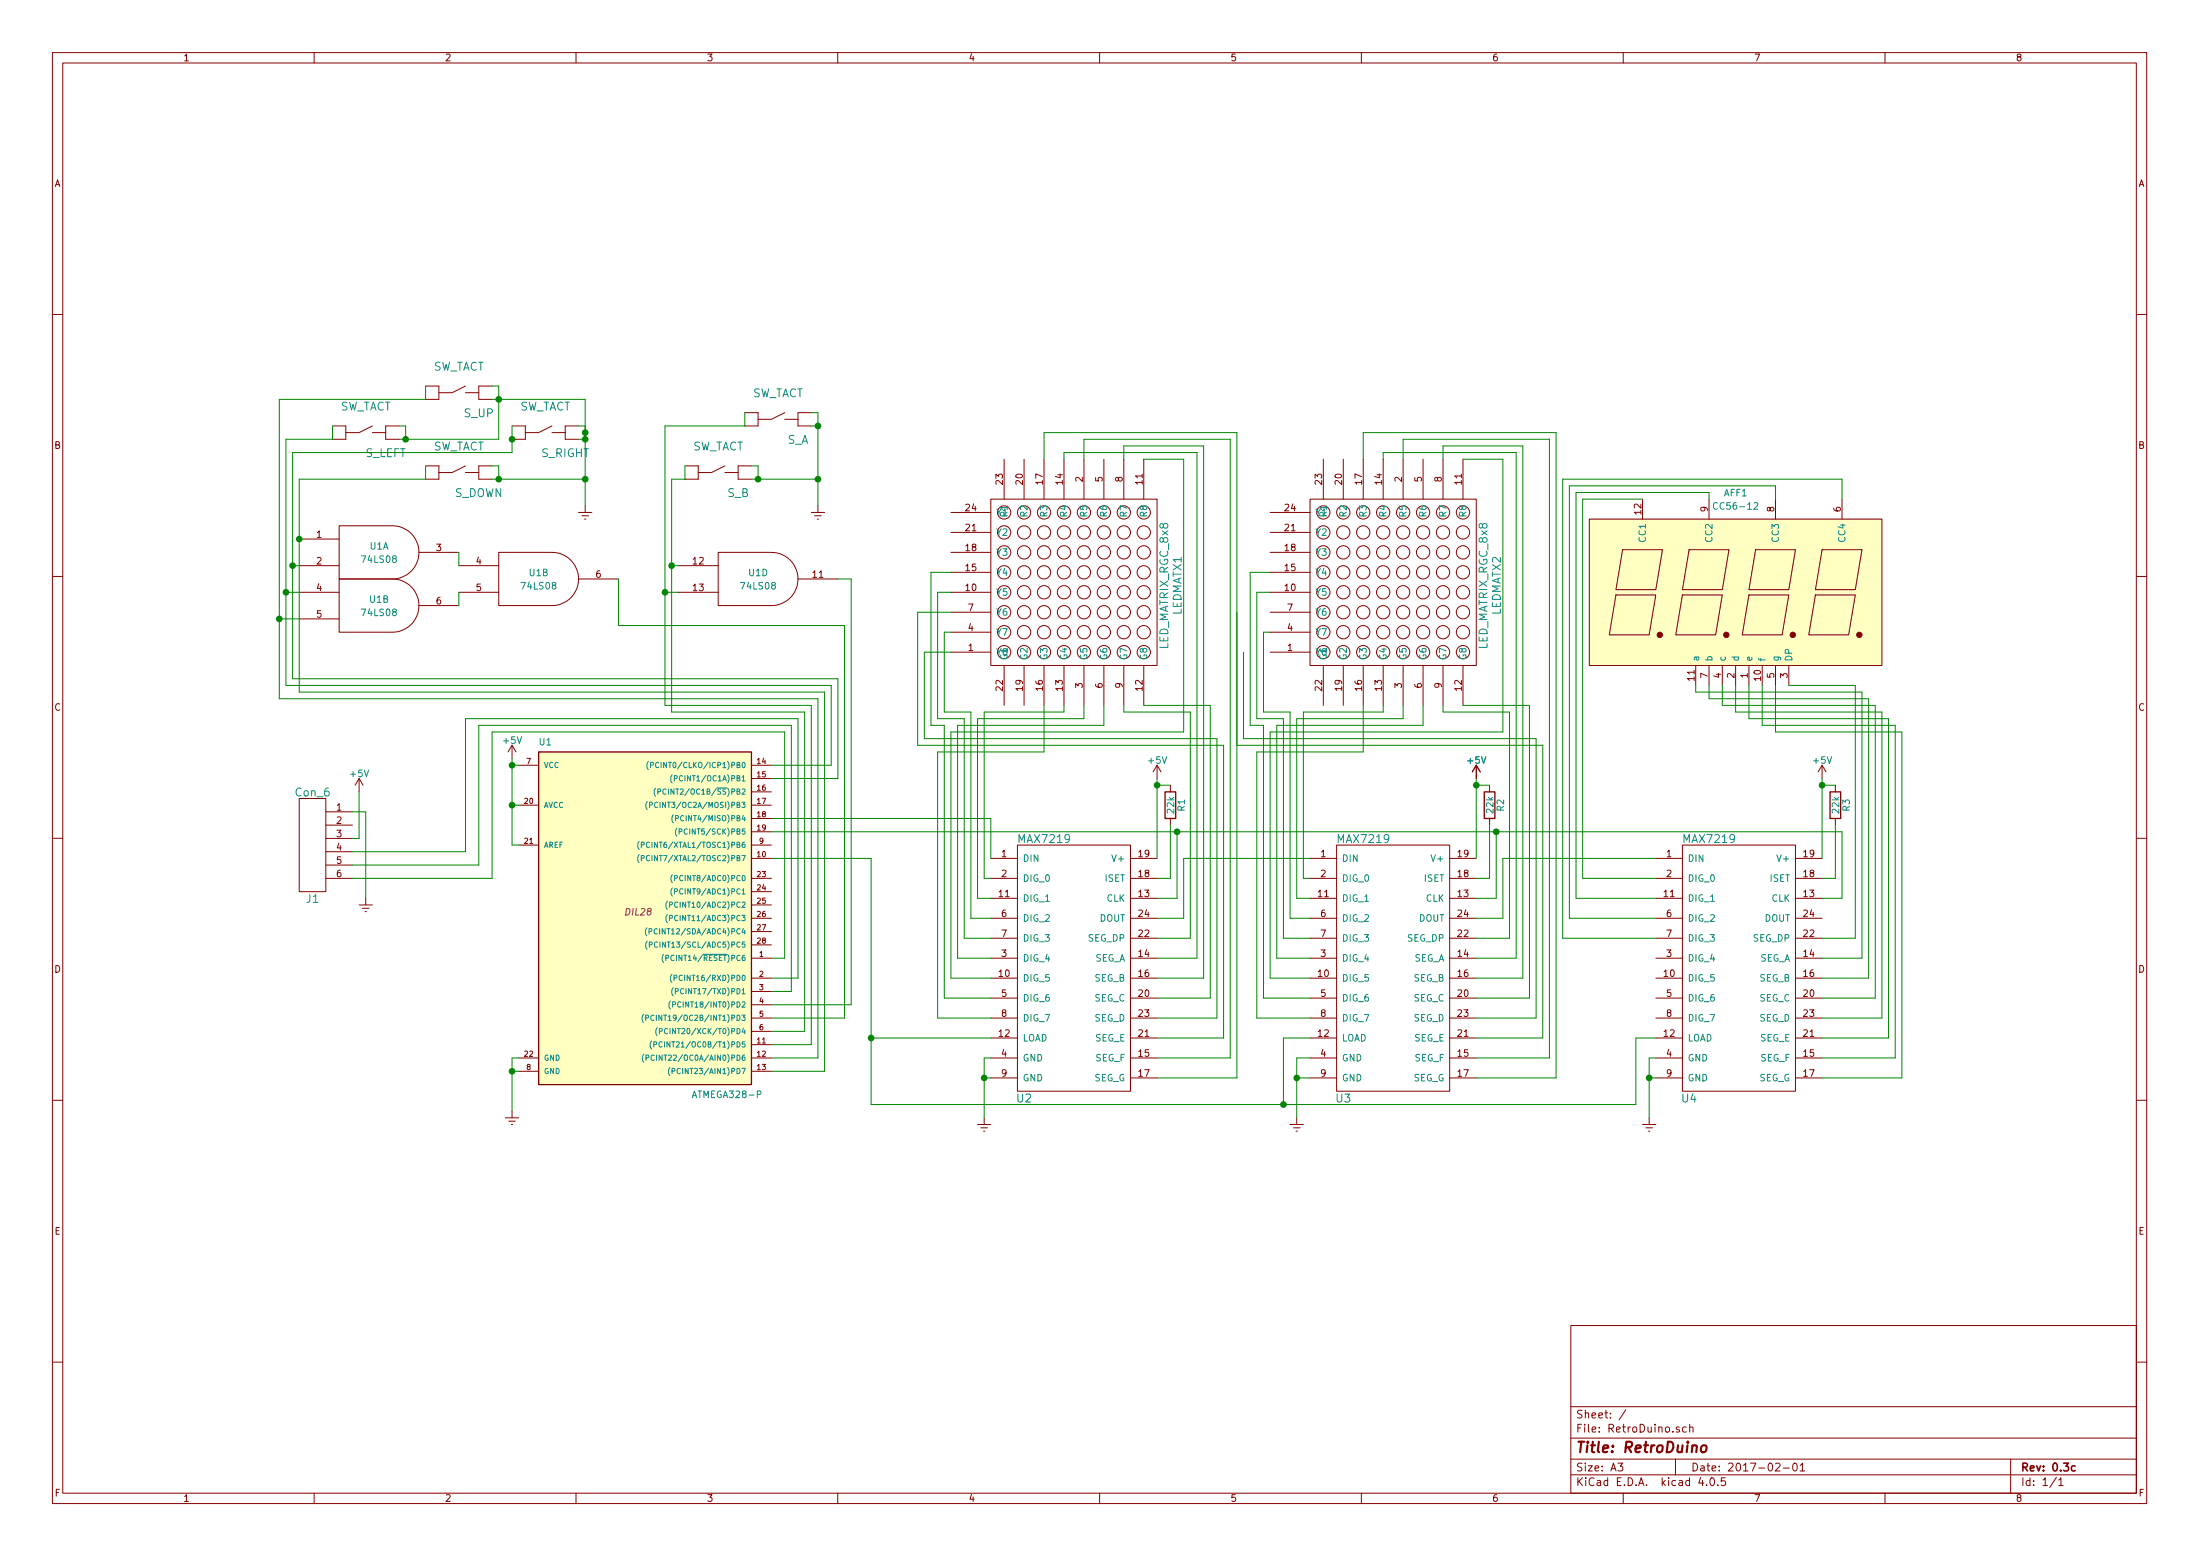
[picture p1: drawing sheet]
<svg xmlns="http://www.w3.org/2000/svg" width="420mm" height="297mm" viewBox="0 0 420 297" stroke-linecap="round" stroke-linejoin="round" font-family="sans-serif">
<g fill="none" stroke="#840000" stroke-width=".19">
<path d="M10 10h400v277h-400zM12 12h396v273.1h-396zM60 10v2M110 10v2M160 10v2M210 10v2M260 10v2M310 10v2M360 10v2M10 60h2M81.3 73.7h2.5v2.5h-2.5M88.9 73.7l-2.5 1.3h-2.6"/>
<path d="M88.9 75h2.5M94 73.7h-2.6v2.5h2.6M142.2 78.8h2.6v2.5h-2.6M149.9 78.8l-2.6 1.2h-2.5M154.9 78.8h-2.5v2.5h2.5M408 60h2M63.5 81.3h2.5v2.6h-2.5M71.1 81.3l-2.5 1.3h-2.6M71.1 82.6h2.6M76.2 81.3h-2.5v2.6h2.5M81.3 88.9h2.5v2.6h-2.5M88.9 88.9l-2.5 1.3h-2.6"/>
<path d="M88.9 90.2h2.5M94 88.9h-2.6v2.6h2.6M97.8 81.3h2.5v2.6h-2.5M105.4 81.3l-2.5 1.3h-2.6M105.4 82.6h2.5M110.5 97.8h2.5M110.5 81.3h-2.6v2.6h2.6M111.1 98.5h1.3M111.6 99.1h.3M111.8 96.6v1.2M130.8 88.9h2.5v2.6h-2.5M138.4 88.9l-2.5 1.3h-2.6"/>
<path d="M138.4 90.2h2.6M143.5 88.9h-2.5v2.6h2.5M149.9 80h2.5M154.9 97.8h2.6M155.6 98.5h1.2M156.1 99.1h.2M156.2 96.6v1.2M181.6 97.8h7.6M189.2 95.3h31.8v31.7h-31.8zM191.8 87.7v7.6M195.6 87.7v7.6M199.4 87.7v7.6"/>
<path d="M203.2 87.7v7.6M207 87.7v7.6M210.8 87.7v7.6M214.6 87.7v7.6M218.4 87.7v7.6M242.6 97.8h7.6M250.2 95.3h31.7v31.7h-31.7zM252.7 87.7v7.6M256.5 87.7v7.6M260.3 87.7v7.6M264.2 87.7v7.6M268 87.7v7.6"/>
<path d="M271.8 87.7v7.6M275.6 87.7v7.6M279.4 87.7v7.6M303.5 99.1h55.9v27.9h-55.9zM313.7 95.3v3.8M326.4 95.3v3.8M339.1 95.3v3.8M351.8 95.3v3.8M10 110h2M57.1 113.1h7.7M57.1 102.9h7.7M57.1 108h7.7"/>
<path d="M57.1 118.1h7.7M74.9 100.4h-10.1v10.1h10.1h-10.1v10.2h10.1M75 100.4a5.1 5.1 0 0 1 5 5 5.1 5.1 0 0 1-5 5.1 5.1 5.1 0 0 1 5 5.1 5.1 5.1 0 0 1-5 5.1M80 105.4h7.6M80 115.6h7.6M87.6 113.1h7.6M87.6 108h7.6M105.4 105.4h-10.2v10.2h10.2M105.5 105.4a5.1 5.1 0 0 1 5 5.1 5.1 5.1 0 0 1-5 5.1M110.5 110.5h7.6M129.5 113.1h7.7M129.5 108h7.7"/>
<path d="M147.3 105.4h-10.1v10.2h10.1M147.4 105.4a5.1 5.1 0 0 1 5 5.1 5.1 5.1 0 0 1-5 5.1M152.4 110.5h7.6M181.6 116.9h7.6M181.6 113.1h7.6M181.6 101.6h7.6M181.6 109.3h7.6M181.6 105.4h7.6M242.6 116.9h7.6M242.6 113.1h7.6M242.6 101.6h7.6M242.6 109.3h7.6"/>
<path d="M242.6 105.4h7.6M308.6 113.6h7.6l-1.2 7.6h-7.7zM309.9 104.9h7.6l-1.3 7.7h-7.6zM321.3 113.6h7.6l-1.2 7.6h-7.7zM322.6 104.9h7.6l-1.3 7.7h-7.6zM334 113.6h7.6l-1.2 7.6h-7.7zM335.3 104.9h7.6l-1.3 7.7h-7.6zM346.7 113.6h7.6l-1.2 7.6h-7.7zM348 104.9h7.6l-1.3 7.7h-7.6zM408 110h2M181.6 124.5h7.6M181.6 120.7h7.6"/>
<path d="M191.8 127v7.7M195.6 127v7.7M199.4 127v7.7M203.2 127v7.7M207 127v7.7M210.8 127v7.7M214.6 127v7.7M218.4 127v7.7M242.6 124.5h7.6M242.6 120.7h7.6M252.7 127v7.7M256.5 127v7.7"/>
<path d="M260.3 127v7.7M264.2 127v7.7M268 127v7.7M271.8 127v7.7M275.6 127v7.7M279.4 127v7.7M323.8 127v3.8M326.4 127v3.8M328.9 127v3.8M331.5 127v3.8M334 127v3.8M336.5 127v3.8"/>
<path d="M339.1 127v3.8M341.6 127v3.8M57.1 152.4h5.1v17.8h-5.1zM62.2 155h5.1M62.2 157.5h5.1M68.6 148.6l-.8 1.3M68.6 148.6v2.6M68.6 148.6l.7 1.3M97.8 142.3v2.5M97.8 142.3l-.8 1.2M97.8 142.3l.8 1.2M99.1 146.1h3.8"/>
<path d="M99.1 153.7h3.8M143.5 146.1h3.8M143.5 153.7h3.8M143.5 148.6h3.8M143.5 151.2h3.8M143.5 156.2h3.8M143.5 158.8h3.8M221 146.1l-.8 1.3M221 146.1v2.5M221 146.1l.7 1.3M223.5 149.9v1.3M223.5 156.2v1.3"/>
<path d="M281.9 146.1l-.7 1.3M281.9 146.1v2.5M281.9 146.1l.8 1.3M284.5 149.9v1.3M284.5 156.2v1.3M348 146.1l-.8 1.3M348 146.1v2.5M348 146.1l.7 1.3M350.5 149.9v1.3M350.5 156.2v1.3M10 160h2M62.2 160.1h5.1"/>
<path d="M62.2 167.7h5.1M62.2 162.6h5.1M62.2 165.1h5.1M68.6 172.8h2.5M69.2 173.4h1.3M69.7 174h.3M69.8 171.5v1.3M99.1 161.3h3.8M143.5 163.9h3.8M143.5 167.7h3.8M143.5 175.3h3.8M143.5 161.3h3.8"/>
<path d="M143.5 170.2h3.8M143.5 172.8h3.8M143.5 177.8h3.8M189.2 163.9h5.1M189.2 167.7h5.1M189.2 175.3h5.1M189.2 179.1h5.1M189.2 171.5h5.1M194.3 161.3h21.6v47h-21.6zM215.9 163.9h5.1M215.9 167.7h5.1M215.9 175.3h5.1"/>
<path d="M215.9 179.1h5.1M215.9 171.5h5.1M250.2 163.9h5.1M250.2 167.7h5.1M250.2 175.3h5.1M250.2 179.1h5.1M250.2 171.5h5.1M255.3 161.3h21.6v47h-21.6zM276.9 163.9h5M276.9 167.7h5M276.9 175.3h5M276.9 179.1h5"/>
<path d="M276.9 171.5h5M316.2 163.9h5.1M316.2 167.7h5.1M316.2 175.3h5.1M316.2 179.1h5.1M316.2 171.5h5.1M321.3 161.3h21.6v47h-21.6zM342.9 163.9h5.1M342.9 167.7h5.1M342.9 175.3h5.1M342.9 179.1h5.1M342.9 171.5h5.1"/>
<path d="M408 160h2M143.5 182.9h3.8M143.5 194.3h3.8M143.5 186.7h3.8M143.5 189.3h3.8M143.5 191.8h3.8M143.5 196.9h3.8M143.5 199.4h3.8M143.5 180.4h3.8M189.2 182.9h5.1M189.2 190.5h5.1M189.2 194.3h5.1"/>
<path d="M189.2 186.7h5.1M189.2 198.2h5.1M215.9 182.9h5.1M215.9 190.5h5.1M215.9 194.3h5.1M215.9 186.7h5.1M215.9 198.2h5.1M250.2 182.9h5.1M250.2 190.5h5.1M250.2 194.3h5.1M250.2 186.7h5.1M250.2 198.2h5.1"/>
<path d="M276.9 182.9h5M276.9 190.5h5M276.9 194.3h5M276.9 186.7h5M276.9 198.2h5M316.2 182.9h5.1M316.2 190.5h5.1M316.2 194.3h5.1M316.2 186.7h5.1M316.2 198.2h5.1M342.9 182.9h5.1M342.9 190.5h5.1"/>
<path d="M342.9 194.3h5.1M342.9 186.7h5.1M342.9 198.2h5.1M10 210h2M96.5 213.4h2.6M97.2 214h1.2M97.7 214.7h.2M97.8 212.1v1.3M99.1 202h3.8M99.1 204.5h3.8M143.5 202h3.8M143.5 204.5h3.8"/>
<path d="M186.7 214.7h2.5M187.3 215.3h1.3M187.8 215.9h.3M188 213.4v1.3M189.2 202h5.1M189.2 205.8h5.1M215.9 202h5.1M215.9 205.8h5.1M246.4 214.7h2.5M247 215.3h1.3M247.5 215.9h.3M247.6 213.4v1.3"/>
<path d="M250.2 202h5.1M250.2 205.8h5.1M276.9 202h5M276.9 205.8h5M313.7 214.7h2.5M314.3 215.3h1.3M314.8 215.9h.3M315 213.4v1.3M316.2 202h5.1M316.2 205.8h5.1M342.9 202h5.1M342.9 205.8h5.1"/>
<path d="M408 210h2M300 253h108v32.1h-108zM10 260h2M300 278.5h108M300 274.5h108M300 268.5h108M309 279.3h.9l-.5 .6 .5 .1v.7l-.2 .1-.7-.1M310.5 269.1l-1.3 2M320 278.5v3M320.7 272.5a.37 .37 0 0 0-.6 .1l.1 .2 .5 .2 .1 .1-.3 .3-.4-.1M322 272.5l-.4-.1-.3 .3 .1 .6 .2 .1 .4-.1M322.7 272.5l.2-.1 .4 .1v.9"/>
<path d="M322.7 271.9v1.5M339.1 279.5l.6-.2 .3 .4-1 1.1h1M342.5 279.5l.2-.2a.81 .81 0 0 1 .6 .6 .81 .81 0 0 1-.3 .8l-.1 .1a.79 .79 0 0 1-.4-1.3zM343.8 279.7l.4-.4v1.5M384 278.5v6.6M408 260h2M60 285.1v1.9M110 285.1v1.9M160 285.1v1.9M210 285.1v1.9M260 285.1v1.9M300 281.5h108"/>
<path d="M310 285.1v1.9M324.8 282l-.4 1.1h1M325.9 283.5v.1M326.7 282.3l.2-.2a.81 .81 0 0 1 .6 .6 .81 .81 0 0 1-.3 .8l-.1 .1a.79 .79 0 0 1-.4-1.3zM328.1 283.5v.1M329.5 282.1h-.7l-.1 .7 .2-.1h.5l.2 .3-.1 .5-.2 .1-.6-.1M340.6 280.2h1.1M343.8 280.8h.9M360 285.1v1.9M392.7 282l-1.2 2M393.2 282.5l.4-.4v1.5M393.2 283.6h.8"/>
<circle cx="191.8" cy="97.8" r="1.27"/>
<circle cx="195.6" cy="97.8" r="1.27"/>
<circle cx="199.4" cy="97.8" r="1.27"/>
<circle cx="203.2" cy="97.8" r="1.27"/>
<circle cx="207" cy="97.8" r="1.27"/>
<circle cx="210.8" cy="97.8" r="1.27"/>
<circle cx="214.6" cy="97.8" r="1.27"/>
<circle cx="218.4" cy="97.8" r="1.27"/>
<circle cx="252.7" cy="97.8" r="1.27"/>
<circle cx="256.5" cy="97.8" r="1.27"/>
<circle cx="260.4" cy="97.8" r="1.27"/>
<circle cx="264.2" cy="97.8" r="1.27"/>
<circle cx="268" cy="97.8" r="1.27"/>
<circle cx="271.8" cy="97.8" r="1.27"/>
<circle cx="275.6" cy="97.8" r="1.27"/>
<circle cx="279.4" cy="97.8" r="1.27"/>
<circle cx="191.8" cy="101.6" r="1.27"/>
<circle cx="191.8" cy="105.4" r="1.27"/>
<circle cx="191.8" cy="116.9" r="1.27"/>
<circle cx="191.8" cy="113.1" r="1.27"/>
<circle cx="191.8" cy="109.3" r="1.27"/>
<circle cx="195.6" cy="113.1" r="1.27"/>
<circle cx="195.6" cy="109.3" r="1.27"/>
<circle cx="195.6" cy="105.4" r="1.27"/>
<circle cx="195.6" cy="116.9" r="1.27"/>
<circle cx="195.6" cy="101.6" r="1.27"/>
<circle cx="199.4" cy="101.6" r="1.27"/>
<circle cx="199.4" cy="116.9" r="1.27"/>
<circle cx="199.4" cy="113.1" r="1.27"/>
<circle cx="199.4" cy="105.4" r="1.27"/>
<circle cx="199.4" cy="109.3" r="1.27"/>
<circle cx="203.2" cy="113.1" r="1.27"/>
<circle cx="203.2" cy="109.3" r="1.27"/>
<circle cx="203.2" cy="101.6" r="1.27"/>
<circle cx="203.2" cy="105.4" r="1.27"/>
<circle cx="203.2" cy="116.9" r="1.27"/>
<circle cx="207" cy="116.9" r="1.27"/>
<circle cx="207" cy="109.3" r="1.27"/>
<circle cx="207" cy="101.6" r="1.27"/>
<circle cx="207" cy="105.4" r="1.27"/>
<circle cx="207" cy="113.1" r="1.27"/>
<circle cx="210.8" cy="105.4" r="1.27"/>
<circle cx="210.8" cy="116.9" r="1.27"/>
<circle cx="210.8" cy="113.1" r="1.27"/>
<circle cx="210.8" cy="109.3" r="1.27"/>
<circle cx="210.8" cy="101.6" r="1.27"/>
<circle cx="214.6" cy="109.3" r="1.27"/>
<circle cx="214.6" cy="105.4" r="1.27"/>
<circle cx="214.6" cy="113.1" r="1.27"/>
<circle cx="214.6" cy="116.9" r="1.27"/>
<circle cx="214.6" cy="101.6" r="1.27"/>
<circle cx="218.4" cy="101.6" r="1.27"/>
<circle cx="218.4" cy="109.3" r="1.27"/>
<circle cx="218.4" cy="105.4" r="1.27"/>
<circle cx="218.4" cy="113.1" r="1.27"/>
<circle cx="218.4" cy="116.9" r="1.27"/>
<circle cx="252.7" cy="105.4" r="1.27"/>
<circle cx="252.7" cy="116.9" r="1.27"/>
<circle cx="252.7" cy="109.3" r="1.27"/>
<circle cx="252.7" cy="101.6" r="1.27"/>
<circle cx="252.7" cy="113.1" r="1.27"/>
<circle cx="256.5" cy="113.1" r="1.27"/>
<circle cx="256.5" cy="116.9" r="1.27"/>
<circle cx="256.5" cy="109.3" r="1.27"/>
<circle cx="256.5" cy="105.4" r="1.27"/>
<circle cx="256.5" cy="101.6" r="1.27"/>
<circle cx="260.4" cy="116.9" r="1.27"/>
<circle cx="260.4" cy="113.1" r="1.27"/>
<circle cx="260.4" cy="109.3" r="1.27"/>
<circle cx="260.4" cy="101.6" r="1.27"/>
<circle cx="260.4" cy="105.4" r="1.27"/>
<circle cx="264.2" cy="116.9" r="1.27"/>
<circle cx="264.2" cy="105.4" r="1.27"/>
<circle cx="264.2" cy="113.1" r="1.27"/>
<circle cx="264.2" cy="101.6" r="1.27"/>
<circle cx="264.2" cy="109.3" r="1.27"/>
<circle cx="268" cy="116.9" r="1.27"/>
<circle cx="268" cy="109.3" r="1.27"/>
<circle cx="268" cy="113.1" r="1.27"/>
<circle cx="268" cy="105.4" r="1.27"/>
<circle cx="268" cy="101.6" r="1.27"/>
<circle cx="271.8" cy="101.6" r="1.27"/>
<circle cx="271.8" cy="113.1" r="1.27"/>
<circle cx="271.8" cy="116.9" r="1.27"/>
<circle cx="271.8" cy="105.4" r="1.27"/>
<circle cx="271.8" cy="109.3" r="1.27"/>
<circle cx="275.6" cy="105.4" r="1.27"/>
<circle cx="275.6" cy="101.6" r="1.27"/>
<circle cx="275.6" cy="116.9" r="1.27"/>
<circle cx="275.6" cy="113.1" r="1.27"/>
<circle cx="275.6" cy="109.3" r="1.27"/>
<circle cx="279.4" cy="101.6" r="1.27"/>
<circle cx="279.4" cy="113.1" r="1.27"/>
<circle cx="279.4" cy="116.9" r="1.27"/>
<circle cx="279.4" cy="105.4" r="1.27"/>
<circle cx="279.4" cy="109.3" r="1.27"/>
<circle cx="191.8" cy="124.5" r="1.27"/>
<circle cx="191.8" cy="120.7" r="1.27"/>
<circle cx="195.6" cy="120.7" r="1.27"/>
<circle cx="199.4" cy="120.7" r="1.27"/>
<circle cx="203.2" cy="120.7" r="1.27"/>
<circle cx="207" cy="120.7" r="1.27"/>
<circle cx="210.8" cy="120.7" r="1.27"/>
<circle cx="214.6" cy="120.7" r="1.27"/>
<circle cx="218.4" cy="120.7" r="1.27"/>
<circle cx="252.7" cy="120.7" r="1.27"/>
<circle cx="252.7" cy="124.5" r="1.27"/>
<circle cx="256.5" cy="120.7" r="1.27"/>
<circle cx="260.4" cy="120.7" r="1.27"/>
<circle cx="264.2" cy="120.7" r="1.27"/>
<circle cx="268" cy="120.7" r="1.27"/>
<circle cx="271.8" cy="120.7" r="1.27"/>
<circle cx="275.6" cy="120.7" r="1.27"/>
<circle cx="279.4" cy="120.7" r="1.27"/>
</g>
<path d="M396.3 279.9l-.4-.1-.3 .3 .1 .6 .2 .1 .4-.1" fill="none" stroke="#840000" stroke-width=".3"/>
<path d="M325 276.1l.3-.2 .5 .1 .1 .3v.5a.54 .54 0 0 1-.6 .4 .54 .54 0 0 1-.5-.4z" fill="none" stroke="#840000" stroke-width=".41"/>
<g fill="#ffffc2" stroke="#ffffc2" stroke-width=".19">
<path d="M102.9 143.5h40.6v63.5h-40.6z"/>
<path d="M303.5 99.1h55.9v27.9h-55.9z"/>
</g>
<path d="M102.9 143.5h40.6v63.5h-40.6zM222.5 151.2h2v5h-2zM283.5 151.2h2v5h-2zM349.5 151.2h2v5h-2z" fill="none" stroke="#840000" stroke-width=".25"/>
<g fill="none" stroke="#008484" stroke-width=".19">
<path d="M190.4 97.1l.4 .7 .4-.7M251.3 97.1l.4 .7 .5-.7M328 96a.61 .61 0 0 0-.8 .5 .61 .61 0 0 0 .6 .7l.2-.1M335 96l.5-.1 .2 .4-.8 .9h.8M190.4 123.8l.4 .7 .4-.7M251.3 123.8l.4 .7 .5-.7M123.6 153a1.2 1.2 0 0 0 0 1.5M123.8 145.4a1.2 1.2 0 0 0 0 1.5M124 153.7l.5-.1v-.4l-.5-.1v1.1M124.2 146.1l.5-.1v-.4l-.5-.1v1M125.2 150.5a1.2 1.2 0 0 0 0 1.5M125.6 153.2a.44 .44 0 0 0-.6 .5 .44 .44 0 0 0 .6 .4"/>
<path d="M125.6 151.1h.5v-.4l-.5-.1v1M125.8 145.6a.44 .44 0 0 0-.6 .4 .44 .44 0 0 0 .6 .4M127.2 150.7a.44 .44 0 0 0-.6 .4 .44 .44 0 0 0 .6 .4M128.4 147.9a1.2 1.2 0 0 0 0 1.6M128.6 155.5a1.2 1.2 0 0 0 0 1.6M128.8 148.6h.5v-.5h-.5v1M129 156.2h.5v-.5h-.5v1M129.3 158.1a1.2 1.2 0 0 0 0 1.5M129.7 158.8l.5-.1v-.4l-.5-.1v1M122.1 160.6a1.2 1.2 0 0 0 0 1.6M122.1 163.2a1.2 1.2 0 0 0 0 1.5M122.5 161.3h.5v-.5h-.5v1"/>
<path d="M122.5 163.8h.5v-.4l-.5-.1v1M123.5 177.1a1.2 1.2 0 0 0 0 1.6M123.6 179.7a1.2 1.2 0 0 0 0 1.5M124 177.8h.4v-.5h-.4v1M125.5 177.4a.44 .44 0 0 0-.6 .4 .44 .44 0 0 0 .6 .4M125.6 179.9a.44 .44 0 0 0-.6 .4 .44 .44 0 0 0 .6 .4M127.5 172a1.2 1.2 0 0 0 0 1.6M127.5 174.6a1.2 1.2 0 0 0 0 1.5M127.9 172.7h.4v-.5h-.4v1M127.9 175.3l.4-.1v-.4l-.4-.1v1.1M128.4 167a1.2 1.2 0 0 0 0 1.5M128.4 169.5a1.2 1.2 0 0 0 0 1.6"/>
<path d="M128.8 167.7l.5-.1v-.4l-.5-.1v1M128.8 170.2l.5-.1v-.4h-.5v1M122.9 193.6a1.2 1.2 0 0 0 0 1.6M123.3 194.3h.5v-.5h-.5v1M124 180.4l.5-.1v-.4l-.5-.1v1M124.5 198.7a1.2 1.2 0 0 0 0 1.6M124.9 199.4h.4v-.5h-.4v1M124.9 193.9a.44 .44 0 0 0-.6 .4 .44 .44 0 0 0 .6 .4M125.5 196.2a1.2 1.2 0 0 0 0 1.5M125.9 196.9l.5-.1v-.4l-.5-.1v1M126.4 199a.44 .44 0 0 0-.6 .4 .44 .44 0 0 0 .6 .4M126.7 182.2a1.2 1.2 0 0 0 0 1.6"/>
<path d="M127.2 182.9l.4-.1v-.4h-.4v1M127.5 196.4a.44 .44 0 0 0-.6 .4 .44 .44 0 0 0 .6 .4M128 191.1a1.2 1.2 0 0 0 0 1.5M128.3 186a1.2 1.2 0 0 0 0 1.6M128.4 191.8l.5-.1v-.4l-.5-.1v1.1M128.6 188.6a1.2 1.2 0 0 0 0 1.5M128.7 186.7h.5v-.5h-.5v1M129 189.2h.5v-.4l-.5-.1v1M134.2 182.2h4.6M123 201.3a1.2 1.2 0 0 0 0 1.5M123.4 201.9h.5v-.4l-.5-.1v1M124.9 201.5a.44 .44 0 0 0-.6 .4 .44 .44 0 0 0 .6 .4"/>
<path d="M127.9 203.8a1.2 1.2 0 0 0 0 1.5M128.3 204.5l.5-.1v-.4l-.5-.1v1.1"/>
</g>
<g fill="#840000" stroke="#840000" stroke-width=".19">
<circle cx="317" cy="121.2" r=".51"/>
<circle cx="329.7" cy="121.2" r=".51"/>
<circle cx="342.4" cy="121.2" r=".51"/>
<circle cx="355.1" cy="121.2" r=".51"/>
</g>
<g fill="none" stroke="#008400" stroke-width=".19">
<path d="M81.3 73.7v2.5h-28v57.2h102.9v68.6h-8.9M94 73.7h1.2v10.2h-19M94 76.2h17.8v20.4M142.2 78.8v2.5h-15.2v53.4h27.9v64.7h-7.6M154.9 78.8h1.3v17.8M63.5 81.3v2.6h-8.9v46.9h104.1v15.3h-11.4M76.2 81.3h1.3v2.6M81.3 88.9v2.6h-24.2v40.6h100.4v72.4h-10.2M94 91.5h17.8M94 88.9h1.2v2.6M97.8 81.3v5.1h-41.9v43.2h104.1v19h-12.7M110.5 83.9h1.3"/>
<path d="M110.5 81.3h1.3M130.8 88.9v2.6h-2.5v44.4h25.4v61h-6.4M143.5 91.5h12.7M143.5 88.9h1.3v2.6M154.9 81.3h1.3M199.4 87.7v-5.1h36.8v123.2h-15.2M203.2 87.7v-1.3h25.4v96.5h-7.6M207 87.7v-3.8h27.9v118.1h-13.9M214.6 87.7v-2.6h15.3v101.6h-8.9M218.4 87.7h7.7v52h-44.5v47h7.6M260.3 87.7v-5.1h36.9v123.2h-15.3M264.2 87.7v-1.3h25.4v96.5h-7.7"/>
<path d="M268 87.7v-3.8h27.9v118.1h-14M275.6 87.7v-2.6h15.2v101.6h-8.9M279.4 87.7h7.6v52h-44.4v47h7.6M313.7 95.3h-11.4v72.4h13.9M326.4 95.3v-1.3h-25.4v77.5h15.2M339.1 95.3v-2.6h-39.4v82.6h16.5M351.8 95.3v-3.8h-53.4v87.6h17.8M53.3 118.1h3.8M54.6 113.1h2.5M55.9 108h1.2M87.6 105.4v2.6M87.6 113.1v2.5"/>
<path d="M118.1 110.5v8.9h43.2v74.9h-14M127 113.1h2.5M128.3 108h1.2M160 110.5h2.6v81.3h-15.3M181.6 113.1h-2.5v24.1h5v41.9h5.1M181.6 109.3h-3.8v29.2h2.5v52h8.9M181.6 116.9h-6.3v25.4h58.4v55.9h-12.7M242.6 113.1h-2.6v24.1h5.1v41.9h5.1M242.6 109.3h-3.8v29.2h2.5v52h8.9M181.6 124.5h-5.1v16.5h55.9v53.3h-11.4M181.6 120.7h-1.3v15.2h5.1v39.4h3.8M199.4 134.7v8.8h-20.3v50.8h10.1"/>
<path d="M203.2 134.7v1.2h-15.2v31.8h1.2M207 134.7v2.5h-20.3v34.3h2.5M210.8 134.7v3.8h-27.9v44.4h6.3M214.6 134.7v1.2h12.7v43.2h-6.3M218.4 134.7h12.7v55.8h-10.1M237.5 124.5v16.5h55.9v53.3h-11.5M242.6 120.7h-1.3v15.2h5.1v39.4h3.8M260.3 134.7v8.8h-20.3v50.8h10.2M264.2 134.7v1.2h-15.3v31.8h1.3M268 134.7v2.5h-20.4v34.3h2.6M271.8 134.7v3.8h-28v44.4h6.4M275.6 134.7v1.2h12.7v43.2h-6.4"/>
<path d="M279.4 134.7h12.7v55.8h-10.2M323.8 130.8v1.3h31.8v50.8h-7.6M326.4 130.8v2.6h30.5v53.3h-8.9M328.9 130.8v3.9h29.2v55.8h-10.1M331.5 130.8v5.1h27.9v58.4h-11.4M334 130.8v6.4h26.7v61h-12.7M336.5 130.8v7.7h25.4v63.5h-13.9M339.1 130.8v8.9h24.1v66.1h-15.2M341.6 130.8h12.7v48.3h-6.3M67.3 155h2.5v16.5M68.6 151.2v8.9h-1.3M97.8 144.8v16.5h1.3"/>
<path d="M97.8 153.7h1.3M97.8 146.1h1.3M147.3 158.8h204.5v12.7h-3.8M147.3 156.2h41.9v7.7M221 148.6v15.3M221 149.9h2.5M223.5 157.5v10.2h-2.5M224.8 158.8v12.7h-3.8M236.2 142.3h58.4v55.9h-12.7M281.9 149.9h2.6M281.9 148.6v15.3M284.5 157.5v10.2h-2.6"/>
<path d="M285.7 158.8v12.7h-3.8M348 149.9h2.5M348 148.6v15.3M350.5 157.5v10.2h-2.5M67.3 167.7h26.7v-28h55.9v43.2h-2.6M67.3 165.1h24.1v-26.6h59.7v50.8h-3.8M67.3 162.6h21.6v-25.4h63.5v49.5h-5.1M147.3 163.9h19.1v47h146v-12.7h3.8M250.2 163.9h-24.1v11.4h-5.1M316.2 163.9h-29.2v11.4h-5.1M166.4 198.2h22.8M250.2 198.2h-5.1v12.7"/>
<path d="M97.8 204.5h1.3M99.1 202h-1.3v10.1M188 205.8h1.2M189.2 202h-1.2v11.4M247.6 205.8h2.6M250.2 202h-2.6v11.4M315 205.8h1.2M316.2 202h-1.2v11.4"/>
</g>
<g fill="#008400" stroke="#008400" stroke-width=".25">
<circle cx="315" cy="205.8" r=".51"/>
<circle cx="247.7" cy="205.8" r=".51"/>
<circle cx="188" cy="205.8" r=".51"/>
<circle cx="97.8" cy="204.5" r=".51"/>
<circle cx="97.8" cy="153.7" r=".51"/>
<circle cx="97.8" cy="146.1" r=".51"/>
<circle cx="97.8" cy="83.9" r=".51"/>
<circle cx="111.8" cy="83.9" r=".51"/>
<circle cx="111.8" cy="91.5" r=".51"/>
<circle cx="95.3" cy="91.5" r=".51"/>
<circle cx="111.8" cy="82.6" r=".51"/>
<circle cx="95.3" cy="76.2" r=".51"/>
<circle cx="77.5" cy="83.9" r=".51"/>
<circle cx="144.8" cy="91.5" r=".51"/>
<circle cx="156.2" cy="91.5" r=".51"/>
<circle cx="156.2" cy="81.3" r=".51"/>
<circle cx="128.3" cy="108" r=".51"/>
<circle cx="127" cy="113.1" r=".51"/>
<circle cx="53.3" cy="118.1" r=".51"/>
<circle cx="57.2" cy="102.9" r=".51"/>
<circle cx="54.6" cy="113.1" r=".51"/>
<circle cx="55.9" cy="108" r=".51"/>
<circle cx="224.8" cy="158.8" r=".51"/>
<circle cx="285.7" cy="158.8" r=".51"/>
<circle cx="221" cy="149.9" r=".51"/>
<circle cx="281.9" cy="149.9" r=".51"/>
<circle cx="348" cy="149.9" r=".51"/>
<circle cx="166.4" cy="198.2" r=".51"/>
<circle cx="245.1" cy="210.9" r=".51"/>
</g>
<text font-size="2.8" fill="#840000" x="301" y="277.3">Title: RetroDuino</text>
<g font-size="2.1" fill="#008484">
<text x="82.5" y="70.8">SW_TACT</text>
<text x="143.5" y="75.8">SW_TACT</text>
<text x="64.7" y="78.4">SW_TACT</text>
<text x="88.7" y="79.6">S_UP</text>
<text x="99" y="78.4">SW_TACT</text>
<text x="69.7" y="87.3">S_LEFT</text>
<text x="82.5" y="86">SW_TACT</text>
<text x="103.4" y="87.3">S_RIGHT</text>
<text x="132" y="86">SW_TACT</text>
<text x="150.3" y="84.7">S_A</text>
<text x="86.8" y="94.9">S_DOWN</text>
<text x="138.9" y="94.9">S_B</text>
<text x="225.7" y="117.5" transform="rotate(-90 225.7 117.5)">LEDMATX1</text>
<text x="286.6" y="117.5" transform="rotate(-90 286.6 117.5)">LEDMATX2</text>
<text x="223.1" y="123.9" transform="rotate(-90 223.1 123.9)">LED_MATRIX_RGC_8x8</text>
<text x="284.1" y="123.9" transform="rotate(-90 284.1 123.9)">LED_MATRIX_RGC_8x8</text>
<text x="56.5" y="152">Con_6</text>
<text x="194.7" y="160.9">MAX7219</text>
<text x="255.6" y="160.9">MAX7219</text>
<text x="321.7" y="160.9">MAX7219</text>
<text x="58.5" y="172.4">J1</text>
<text x="194.2" y="210.5">U2</text>
<text x="255.2" y="210.5">U3</text>
<text x="321.2" y="210.5">U4</text>
</g>
<g font-size="2.1" fill="#840000">
<text x="301" y="273.5">File: RetroDuino.sch</text>
<text x="301" y="270.8">Sheet: /</text>
<text x="301" y="280.9">Size: A3</text>
<text x="323" y="280.9">Date: 2017-02-01</text>
<text x="386" y="280.9">Rev: 0.3c</text>
<text x="301" y="283.7">KiCad E.D.A. kicad 4.0.5</text>
<text x="386" y="283.7">Id: 1/1</text>
</g>
<g font-size="1.8" fill="#840000">
<text x="35" y="11.7">1</text>
<text x="85" y="11.7">2</text>
<text x="135" y="11.7">3</text>
<text x="185" y="11.7">4</text>
<text x="235" y="11.7">5</text>
<text x="285" y="11.7">6</text>
<text x="335" y="11.7">7</text>
<text x="385" y="11.7">8</text>
<text x="10.4" y="35.7">A</text>
<text x="408.4" y="35.7">A</text>
<text x="10.4" y="85.7">B</text>
<text x="408.4" y="85.7">B</text>
<text x="191.5" y="92.4" transform="rotate(-90 191.5 92.4)">23</text>
<text x="195.3" y="92.4" transform="rotate(-90 195.3 92.4)">20</text>
<text x="199.1" y="92.4" transform="rotate(-90 199.1 92.4)">17</text>
<text x="202.9" y="92.4" transform="rotate(-90 202.9 92.4)">14</text>
<text x="206.8" y="92" transform="rotate(-90 206.8 92)">2</text>
<text x="210.6" y="92" transform="rotate(-90 210.6 92)">5</text>
<text x="214.4" y="92" transform="rotate(-90 214.4 92)">8</text>
<text x="218.2" y="92.4" transform="rotate(-90 218.2 92.4)">11</text>
<text x="252.5" y="92.4" transform="rotate(-90 252.5 92.4)">23</text>
<text x="256.3" y="92.4" transform="rotate(-90 256.3 92.4)">20</text>
<text x="260.1" y="92.4" transform="rotate(-90 260.1 92.4)">17</text>
<text x="263.9" y="92.4" transform="rotate(-90 263.9 92.4)">14</text>
<text x="267.7" y="92" transform="rotate(-90 267.7 92)">2</text>
<text x="271.5" y="92" transform="rotate(-90 271.5 92)">5</text>
<text x="275.3" y="92" transform="rotate(-90 275.3 92)">8</text>
<text x="279.1" y="92.4" transform="rotate(-90 279.1 92.4)">11</text>
<text x="184.5" y="101.4">21</text>
<text x="184.5" y="97.6">24</text>
<text x="245.4" y="101.4">21</text>
<text x="245.4" y="97.6">24</text>
<text x="313.4" y="98.2" transform="rotate(-90 313.4 98.2)">12</text>
<text x="326.1" y="97.7" transform="rotate(-90 326.1 97.7)">9</text>
<text x="338.8" y="97.7" transform="rotate(-90 338.8 97.7)">8</text>
<text x="351.5" y="97.7" transform="rotate(-90 351.5 97.7)">6</text>
<text x="60.5" y="102.7">1</text>
<text x="60.5" y="107.7">2</text>
<text x="83.3" y="105.2">3</text>
<text x="91" y="107.7">4</text>
<text x="132.4" y="107.7">12</text>
<text x="184.5" y="105.2">18</text>
<text x="245.4" y="105.2">18</text>
<text x="60.5" y="112.8">4</text>
<text x="91" y="112.8">5</text>
<text x="113.8" y="110.3">6</text>
<text x="132.4" y="112.8">13</text>
<text x="155.2" y="110.3">11</text>
<text x="184.5" y="112.8">10</text>
<text x="184.5" y="109">15</text>
<text x="245.4" y="112.8">10</text>
<text x="245.4" y="109">15</text>
<text x="60.5" y="117.9">5</text>
<text x="83.3" y="115.4">6</text>
<text x="184.9" y="116.6">7</text>
<text x="245.9" y="116.6">7</text>
<text x="184.9" y="124.2">1</text>
<text x="184.9" y="120.4">4</text>
<text x="245.9" y="124.2">1</text>
<text x="245.9" y="120.4">4</text>
<text x="191.5" y="131.8" transform="rotate(-90 191.5 131.8)">22</text>
<text x="195.3" y="131.8" transform="rotate(-90 195.3 131.8)">19</text>
<text x="199.1" y="131.8" transform="rotate(-90 199.1 131.8)">16</text>
<text x="202.9" y="131.8" transform="rotate(-90 202.9 131.8)">13</text>
<text x="206.8" y="131.3" transform="rotate(-90 206.8 131.3)">3</text>
<text x="210.6" y="131.3" transform="rotate(-90 210.6 131.3)">6</text>
<text x="214.4" y="131.3" transform="rotate(-90 214.4 131.3)">9</text>
<text x="218.2" y="131.8" transform="rotate(-90 218.2 131.8)">12</text>
<text x="252.5" y="131.8" transform="rotate(-90 252.5 131.8)">22</text>
<text x="256.3" y="131.8" transform="rotate(-90 256.3 131.8)">19</text>
<text x="260.1" y="131.8" transform="rotate(-90 260.1 131.8)">16</text>
<text x="263.9" y="131.8" transform="rotate(-90 263.9 131.8)">13</text>
<text x="267.7" y="131.3" transform="rotate(-90 267.7 131.3)">3</text>
<text x="271.5" y="131.3" transform="rotate(-90 271.5 131.3)">6</text>
<text x="275.3" y="131.3" transform="rotate(-90 275.3 131.3)">9</text>
<text x="279.1" y="131.8" transform="rotate(-90 279.1 131.8)">12</text>
<text x="323.6" y="129.9" transform="rotate(-90 323.6 129.9)">11</text>
<text x="326.1" y="129.4" transform="rotate(-90 326.1 129.4)">7</text>
<text x="328.7" y="129.4" transform="rotate(-90 328.7 129.4)">4</text>
<text x="331.2" y="129.4" transform="rotate(-90 331.2 129.4)">2</text>
<text x="333.8" y="129.4" transform="rotate(-90 333.8 129.4)">1</text>
<text x="336.3" y="129.9" transform="rotate(-90 336.3 129.9)">10</text>
<text x="338.8" y="129.4" transform="rotate(-90 338.8 129.4)">5</text>
<text x="341.4" y="129.4" transform="rotate(-90 341.4 129.4)">3</text>
<text x="10.4" y="135.7">C</text>
<text x="408.4" y="135.7">C</text>
<text x="64.3" y="154.7">1</text>
<text x="64.3" y="157.3">2</text>
<text x="64.3" y="159.8">3</text>
<text x="64.3" y="162.3">4</text>
<text x="64.3" y="164.9">5</text>
<text x="64.3" y="167.4">6</text>
<text x="191.3" y="163.6">1</text>
<text x="191.3" y="167.4">2</text>
<text x="217.5" y="167.4">18</text>
<text x="217.5" y="163.6">19</text>
<text x="252.2" y="163.6">1</text>
<text x="252.2" y="167.4">2</text>
<text x="278.4" y="167.4">18</text>
<text x="278.4" y="163.6">19</text>
<text x="318.3" y="163.6">1</text>
<text x="318.3" y="167.4">2</text>
<text x="344.5" y="167.4">18</text>
<text x="344.5" y="163.6">19</text>
<text x="190.8" y="171.2">11</text>
<text x="217.5" y="171.2">13</text>
<text x="251.8" y="171.2">11</text>
<text x="278.4" y="171.2">13</text>
<text x="317.8" y="171.2">11</text>
<text x="344.5" y="171.2">13</text>
<text x="191.3" y="175">6</text>
<text x="191.3" y="178.9">7</text>
<text x="217.5" y="178.9">22</text>
<text x="217.5" y="175">24</text>
<text x="252.2" y="175">6</text>
<text x="252.2" y="178.9">7</text>
<text x="278.4" y="178.9">22</text>
<text x="278.4" y="175">24</text>
<text x="318.3" y="175">6</text>
<text x="318.3" y="178.9">7</text>
<text x="344.5" y="178.9">22</text>
<text x="344.5" y="175">24</text>
<text x="10.4" y="185.7">D</text>
<text x="191.3" y="182.7">3</text>
<text x="217.5" y="182.7">14</text>
<text x="252.2" y="182.7">3</text>
<text x="278.4" y="182.7">14</text>
<text x="318.3" y="182.7">3</text>
<text x="344.5" y="182.7">14</text>
<text x="408.4" y="185.7">D</text>
<text x="190.8" y="186.5">10</text>
<text x="191.3" y="190.3">5</text>
<text x="217.5" y="190.3">20</text>
<text x="217.5" y="186.5">16</text>
<text x="251.8" y="186.5">10</text>
<text x="252.2" y="190.3">5</text>
<text x="278.4" y="190.3">20</text>
<text x="278.4" y="186.5">16</text>
<text x="317.8" y="186.5">10</text>
<text x="318.3" y="190.3">5</text>
<text x="344.5" y="190.3">20</text>
<text x="344.5" y="186.5">16</text>
<text x="190.8" y="197.9">12</text>
<text x="191.3" y="194.1">8</text>
<text x="217.5" y="197.9">21</text>
<text x="217.5" y="194.1">23</text>
<text x="251.8" y="197.9">12</text>
<text x="252.2" y="194.1">8</text>
<text x="278.4" y="197.9">21</text>
<text x="278.4" y="194.1">23</text>
<text x="317.8" y="197.9">12</text>
<text x="318.3" y="194.1">8</text>
<text x="344.5" y="197.9">21</text>
<text x="344.5" y="194.1">23</text>
<text x="191.3" y="201.7">4</text>
<text x="217.5" y="201.7">15</text>
<text x="252.2" y="201.7">4</text>
<text x="278.4" y="201.7">15</text>
<text x="318.3" y="201.7">4</text>
<text x="344.5" y="201.7">15</text>
<text x="191.3" y="205.5">9</text>
<text x="217.5" y="205.5">17</text>
<text x="252.2" y="205.5">9</text>
<text x="278.4" y="205.5">17</text>
<text x="318.3" y="205.5">9</text>
<text x="344.5" y="205.5">17</text>
<text x="10.4" y="235.7">E</text>
<text x="408.4" y="235.7">E</text>
<text x="10.5" y="285.7">F</text>
<text x="35" y="286.7">1</text>
<text x="85" y="286.7">2</text>
<text x="135" y="286.7">3</text>
<text x="185" y="286.7">4</text>
<text x="235" y="286.7">5</text>
<text x="285" y="286.7">6</text>
<text x="335" y="286.7">7</text>
<text x="385" y="286.7">8</text>
<text x="408.5" y="285.7">F</text>
</g>
<g font-size="1.8" fill="#008484">
<text x="329.3" y="94.7">AFF1</text>
<text x="192.4" y="98.6" transform="rotate(-90 192.4 98.6)">R1</text>
<text x="196.2" y="98.6" transform="rotate(-90 196.2 98.6)">R2</text>
<text x="200" y="98.6" transform="rotate(-90 200 98.6)">R3</text>
<text x="203.8" y="98.6" transform="rotate(-90 203.8 98.6)">R4</text>
<text x="207.6" y="98.6" transform="rotate(-90 207.6 98.6)">R5</text>
<text x="211.5" y="98.6" transform="rotate(-90 211.5 98.6)">R6</text>
<text x="215.3" y="98.6" transform="rotate(-90 215.3 98.6)">R7</text>
<text x="219.1" y="98.6" transform="rotate(-90 219.1 98.6)">R8</text>
<text x="253.4" y="98.6" transform="rotate(-90 253.4 98.6)">R1</text>
<text x="257.2" y="98.6" transform="rotate(-90 257.2 98.6)">R2</text>
<text x="261" y="98.6" transform="rotate(-90 261 98.6)">R3</text>
<text x="264.8" y="98.6" transform="rotate(-90 264.8 98.6)">R4</text>
<text x="268.6" y="98.6" transform="rotate(-90 268.6 98.6)">R5</text>
<text x="272.4" y="98.6" transform="rotate(-90 272.4 98.6)">R6</text>
<text x="276.2" y="98.6" transform="rotate(-90 276.2 98.6)">R7</text>
<text x="280" y="98.6" transform="rotate(-90 280 98.6)">R8</text>
<text x="327.9" y="97.3">CC56-12</text>
<text x="69.3" y="107.4">74LS08</text>
<text x="70.6" y="104.9">U1A</text>
<text x="190.2" y="102.3">Y2</text>
<text x="190.2" y="106.1">Y3</text>
<text x="251.2" y="102.3">Y2</text>
<text x="251.2" y="106.1">Y3</text>
<text x="314.3" y="103.4" transform="rotate(-90 314.3 103.4)">CC1</text>
<text x="327" y="103.4" transform="rotate(-90 327 103.4)">CC2</text>
<text x="339.7" y="103.4" transform="rotate(-90 339.7 103.4)">CC3</text>
<text x="352.4" y="103.4" transform="rotate(-90 352.4 103.4)">CC4</text>
<text x="99.8" y="112.5">74LS08</text>
<text x="101.1" y="110">U1B</text>
<text x="141.7" y="112.5">74LS08</text>
<text x="143" y="110">U1D</text>
<text x="190.2" y="113.7">Y5</text>
<text x="190.2" y="109.9">Y4</text>
<text x="251.2" y="113.7">Y5</text>
<text x="251.2" y="109.9">Y4</text>
<text x="69.3" y="117.6">74LS08</text>
<text x="70.6" y="115">U1B</text>
<text x="190.2" y="117.5">Y6</text>
<text x="251.2" y="117.5">Y6</text>
<text x="190.2" y="121.3">Y7</text>
<text x="251.2" y="121.3">Y7</text>
<text x="192.4" y="126" transform="rotate(-90 192.4 126)">G1</text>
<text x="196.2" y="126" transform="rotate(-90 196.2 126)">G2</text>
<text x="200" y="126" transform="rotate(-90 200 126)">G3</text>
<text x="203.8" y="126" transform="rotate(-90 203.8 126)">G4</text>
<text x="207.6" y="126" transform="rotate(-90 207.6 126)">G5</text>
<text x="211.5" y="126" transform="rotate(-90 211.5 126)">G6</text>
<text x="215.3" y="126" transform="rotate(-90 215.3 126)">G7</text>
<text x="219.1" y="126" transform="rotate(-90 219.1 126)">G8</text>
<text x="253.4" y="126" transform="rotate(-90 253.4 126)">G1</text>
<text x="257.2" y="126" transform="rotate(-90 257.2 126)">G2</text>
<text x="261" y="126" transform="rotate(-90 261 126)">G3</text>
<text x="264.8" y="126" transform="rotate(-90 264.8 126)">G4</text>
<text x="268.6" y="126" transform="rotate(-90 268.6 126)">G5</text>
<text x="272.4" y="126" transform="rotate(-90 272.4 126)">G6</text>
<text x="276.2" y="126" transform="rotate(-90 276.2 126)">G7</text>
<text x="280" y="126" transform="rotate(-90 280 126)">G8</text>
<text x="324.5" y="126.3" transform="rotate(-90 324.5 126.3)">a</text>
<text x="327" y="126.3" transform="rotate(-90 327 126.3)">b</text>
<text x="329.6" y="126.3" transform="rotate(-90 329.6 126.3)">c</text>
<text x="332.1" y="126.3" transform="rotate(-90 332.1 126.3)">d</text>
<text x="334.6" y="126.3" transform="rotate(-90 334.6 126.3)">e</text>
<text x="337.2" y="126.3" transform="rotate(-90 337.2 126.3)">f</text>
<text x="339.7" y="126.3" transform="rotate(-90 339.7 126.3)">g</text>
<text x="342.3" y="126.3" transform="rotate(-90 342.3 126.3)">DP</text>
<text x="96.2" y="142">+5V</text>
<text x="103" y="142.3">U1</text>
<text x="67" y="148.3">+5V</text>
<text x="219.4" y="145.8">+5V</text>
<text x="280.3" y="145.8">+5V</text>
<text x="346.4" y="145.8">+5V</text>
<text x="224.2" y="155.2" transform="rotate(-90 224.2 155.2)">22k</text>
<text x="226.3" y="154.8" transform="rotate(-90 226.3 154.8)">R1</text>
<text x="285.2" y="155.2" transform="rotate(-90 285.2 155.2)">22k</text>
<text x="287.2" y="154.8" transform="rotate(-90 287.2 154.8)">R2</text>
<text x="351.2" y="155.2" transform="rotate(-90 351.2 155.2)">22k</text>
<text x="353.3" y="154.8" transform="rotate(-90 353.3 154.8)">R3</text>
<text x="195.3" y="164.5">DIN</text>
<text x="212.7" y="164.5">V+</text>
<text x="256.3" y="164.5">DIN</text>
<text x="273.6" y="164.5">V+</text>
<text x="322.3" y="164.5">DIN</text>
<text x="339.7" y="164.5">V+</text>
<text x="195.3" y="168.3">DIG_0</text>
<text x="195.3" y="172.1">DIG_1</text>
<text x="210.9" y="168.3">ISET</text>
<text x="211.3" y="172.1">CLK</text>
<text x="256.3" y="168.3">DIG_0</text>
<text x="256.3" y="172.1">DIG_1</text>
<text x="271.9" y="168.3">ISET</text>
<text x="272.2" y="172.1">CLK</text>
<text x="322.3" y="168.3">DIG_0</text>
<text x="322.3" y="172.1">DIG_1</text>
<text x="337.9" y="168.3">ISET</text>
<text x="338.3" y="172.1">CLK</text>
<text x="195.3" y="175.9">DIG_2</text>
<text x="195.3" y="179.7">DIG_3</text>
<text x="207.7" y="179.7">SEG_DP</text>
<text x="209.9" y="175.9">DOUT</text>
<text x="256.3" y="175.9">DIG_2</text>
<text x="256.3" y="179.7">DIG_3</text>
<text x="268.7" y="179.7">SEG_DP</text>
<text x="270.8" y="175.9">DOUT</text>
<text x="322.3" y="175.9">DIG_2</text>
<text x="322.3" y="179.7">DIG_3</text>
<text x="334.7" y="179.7">SEG_DP</text>
<text x="336.9" y="175.9">DOUT</text>
<text x="195.3" y="183.6">DIG_4</text>
<text x="208.9" y="183.6">SEG_A</text>
<text x="256.3" y="183.6">DIG_4</text>
<text x="269.8" y="183.6">SEG_A</text>
<text x="322.3" y="183.6">DIG_4</text>
<text x="335.9" y="183.6">SEG_A</text>
<text x="195.3" y="191.2">DIG_6</text>
<text x="195.3" y="187.4">DIG_5</text>
<text x="208.9" y="191.2">SEG_C</text>
<text x="208.9" y="187.4">SEG_B</text>
<text x="256.3" y="191.2">DIG_6</text>
<text x="256.3" y="187.4">DIG_5</text>
<text x="269.8" y="191.2">SEG_C</text>
<text x="269.8" y="187.4">SEG_B</text>
<text x="322.3" y="191.2">DIG_6</text>
<text x="322.3" y="187.4">DIG_5</text>
<text x="335.9" y="191.2">SEG_C</text>
<text x="335.9" y="187.4">SEG_B</text>
<text x="195.3" y="195">DIG_7</text>
<text x="208.9" y="195">SEG_D</text>
<text x="256.3" y="195">DIG_7</text>
<text x="269.8" y="195">SEG_D</text>
<text x="322.3" y="195">DIG_7</text>
<text x="335.9" y="195">SEG_D</text>
<text x="195.3" y="202.6">GND</text>
<text x="195.3" y="198.8">LOAD</text>
<text x="209" y="198.8">SEG_E</text>
<text x="209.1" y="202.6">SEG_F</text>
<text x="256.3" y="202.6">GND</text>
<text x="256.3" y="198.8">LOAD</text>
<text x="270" y="198.8">SEG_E</text>
<text x="270.1" y="202.6">SEG_F</text>
<text x="322.3" y="202.6">GND</text>
<text x="322.3" y="198.8">LOAD</text>
<text x="336" y="198.8">SEG_E</text>
<text x="336.1" y="202.6">SEG_F</text>
<text x="132.6" y="209.6">ATMEGA328-P</text>
<text x="195.3" y="206.4">GND</text>
<text x="208.8" y="206.4">SEG_G</text>
<text x="256.3" y="206.4">GND</text>
<text x="269.7" y="206.4">SEG_G</text>
<text x="322.3" y="206.4">GND</text>
<text x="335.8" y="206.4">SEG_G</text>
</g>
<text font-size="1.8" fill="#840084" x="119.5" y="174.7">DIL28</text>
<g font-size="1.4" fill="#840000">
<text x="100.6" y="145.8">7</text>
<text x="144.6" y="145.8">14</text>
<text x="144.6" y="148.4">15</text>
<text x="100.2" y="153.5">20</text>
<text x="144.6" y="150.9">16</text>
<text x="144.6" y="153.5">17</text>
<text x="144.6" y="156">18</text>
<text x="100.2" y="161.1">21</text>
<text x="144.6" y="158.5">19</text>
<text x="145" y="161.1">9</text>
<text x="144.6" y="163.6">10</text>
<text x="144.6" y="167.4">23</text>
<text x="144.6" y="170">24</text>
<text x="144.6" y="172.5">25</text>
<text x="144.6" y="175">26</text>
<text x="144.6" y="177.6">27</text>
<text x="144.6" y="180.1">28</text>
<text x="145" y="182.7">1</text>
<text x="145" y="186.5">2</text>
<text x="145" y="189">3</text>
<text x="145" y="191.6">4</text>
<text x="145" y="194.1">5</text>
<text x="145" y="196.6">6</text>
<text x="100.2" y="201.7">22</text>
<text x="144.6" y="199.2">11</text>
<text x="144.6" y="201.7">12</text>
<text x="100.6" y="204.3">8</text>
<text x="144.6" y="204.3">13</text>
</g>
<g font-size="1.4" fill="#008484">
<text x="103.9" y="146.6">VCC</text>
<text x="125.8" y="146.6">(PCINT0/CLKO/ICP1)PB0</text>
<text x="129.4" y="149.1">(PCINT1/OC1A)PB1</text>
<text x="103.9" y="154.2">AVCC</text>
<text x="125.4" y="154.2">(PCINT3/OC2A/MOSI)PB3</text>
<text x="127.2" y="151.7">(PCINT2/OC1B/SS)PB2</text>
<text x="103.9" y="161.8">AREF</text>
<text x="123.8" y="161.8">(PCINT6/XTAL1/TOSC1)PB6</text>
<text x="129.8" y="156.8">(PCINT4/MISO)PB4</text>
<text x="130.4" y="159.3">(PCINT5/SCK)PB5</text>
<text x="123.8" y="164.4">(PCINT7/XTAL2/TOSC2)PB7</text>
<text x="128.7" y="173.3">(PCINT10/ADC2)PC2</text>
<text x="129.5" y="168.2">(PCINT8/ADC0)PC0</text>
<text x="129.5" y="170.7">(PCINT9/ADC1)PC1</text>
<text x="125.3" y="178.3">(PCINT12/SDA/ADC4)PC4</text>
<text x="128.7" y="175.8">(PCINT11/ADC3)PC3</text>
<text x="125.5" y="180.9">(PCINT13/SCL/ADC5)PC5</text>
<text x="127.9" y="183.4">(PCINT14/RESET)PC6</text>
<text x="129.6" y="187.2">(PCINT16/RXD)PD0</text>
<text x="129.8" y="189.8">(PCINT17/TXD)PD1</text>
<text x="125.2" y="194.9">(PCINT19/OC2B/INT1)PD3</text>
<text x="127.6" y="197.4">(PCINT20/XCK/T0)PD4</text>
<text x="129.5" y="192.3">(PCINT18/INT0)PD2</text>
<text x="103.9" y="202.5">GND</text>
<text x="125" y="202.5">(PCINT22/OC0A/AIN0)PD6</text>
<text x="126.6" y="199.9">(PCINT21/OC0B/T1)PD5</text>
<text x="103.9" y="205">GND</text>
<text x="129.4" y="205">(PCINT23/AIN1)PD7</text>
</g>
</svg>
